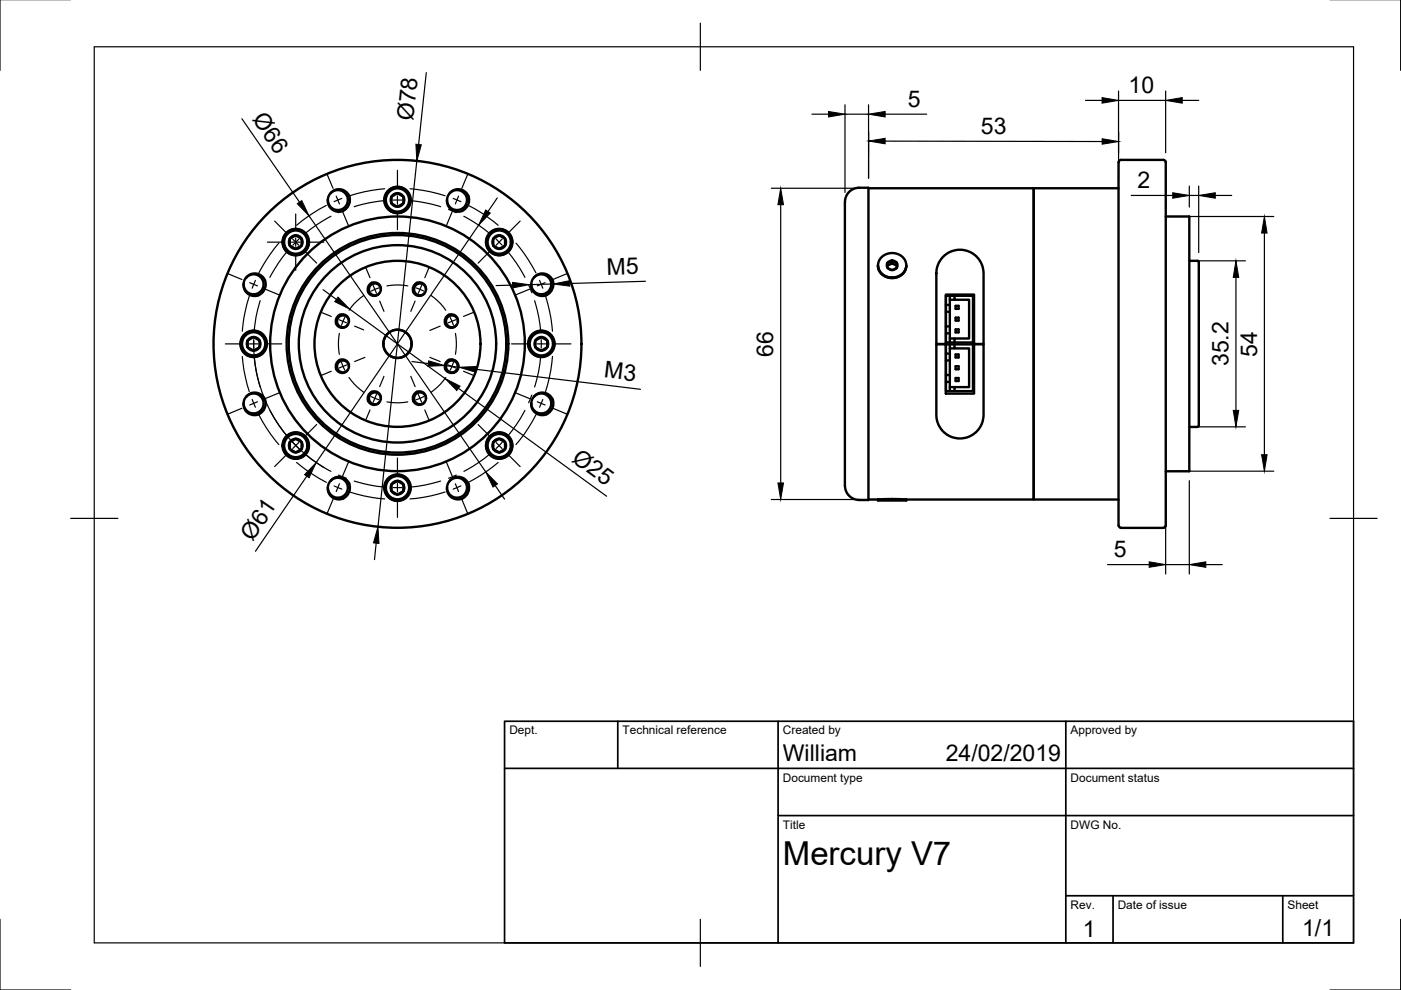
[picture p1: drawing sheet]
<svg xmlns="http://www.w3.org/2000/svg" width="297mm" height="210mm" viewBox="0 0 297 210" stroke-linecap="round" stroke-linejoin="round" font-family="sans-serif">
<!-- layer: Visible -->
<g fill="none" stroke="#000" stroke-width=".51">
<path d="M184.1 39.9h35.1v66h-27M237.2 34.4v77M237.2 39.9h-18v66h18M246.7 33.9h-9l-.5 .2v.3M246.7 33.9a1.2 1.2 0 0 1 .5 1.5v74.6a2.38 2.38 0 0 1-.3 1.8l-.2 .1M52.3 58.8a2.13 2.13 0 0 0-.7 1.5M52.3 58.8l.7-.6 .7-.2 1 .1 1.1 .7a2.37 2.37 0 0 1-1.2 3.9h-1.1l-1-.4-.6-.8-.3-1.2M52.3 58.8l.7-.5 .7-.1h.7l.5 .3 .9 1.1 .1 .9-.2 .7-.4 .6-.6 .4-1.3 .2-.8-.3-.5-.5-.3-.6-.2-.7M61.4 50.6v1.5M61.4 50.6l.8-.4a.66 .66 0 0 1 1.1 .1h.2a.8 .8 0 0 1 .4 1.2v.1a.73 .73 0 0 1-.7 .9 .68 .68 0 0 1-1.1-.1l-.7-.3M61.5 50.6a1.45 1.45 0 0 0 0 1.5M61.5 50.6a1.45 1.45 0 0 1 2.1-.4 1.45 1.45 0 0 1 0 2.2 1.45 1.45 0 0 1-2.1-.3"/>
<path d="M70.1 40.9a2.13 2.13 0 0 0-.6 1.5M70.1 40.9l.7-.5 .8-.3 1 .1 1 .7a2.37 2.37 0 0 1-1.2 3.9h-1.1l-.9-.4-.7-.8-.2-1.2M70.1 40.9l.7-.4 .5-.2 .9 .1 .6 .3 .8 1 .1 .9-.1 .7-.5 .6-.5 .4-1.3 .2-.8-.3-.5-.4-.4-.7-.1-.7M78.8 60a1.44 1.44 0 0 0-.9 1.3 1.44 1.44 0 0 0 .9 1.3 1.35 1.35 0 0 0 1.6-.3l-.8 .3-.8-.2-.5-.7v-.8l.5-.6 1-.2 .7 .5 .3 .8a1.39 1.39 0 0 0-2-1.4M83.1 41.6l.8-.4a.71 .71 0 0 1 1.1 .2 .66 .66 0 0 1 .5 1v.3a.89 .89 0 0 1-.8 .9 .9 .9 0 0 1-1.3-.2 .88 .88 0 0 1-.4-1.2zM88.4 60a1.39 1.39 0 0 1 1.9 1.4l-.2-.8-.8-.5-.9 .2-.5 .6-.1 .8 .5 .7 .9 .2 .7-.3a1.41 1.41 0 0 1-2.3-.4M88.4 60a1.53 1.53 0 0 0-.8 1.9M95.4 40.9l.8-.6 1.3-.2 1.2 .6 .6 .8M95.4 40.9l.4-.3 .8-.3h.7l.7 .3 .6 .6 .4 .7v.8l-.2 .5-.3 .6-.5 .4-.8 .3h-.6l-.8-.3-.5-.4-.4-.8-.1-.6M95.4 40.9a2.13 2.13 0 0 0-.6 1.5M99.3 41.5a2.39 2.39 0 0 1-2.3 3.4l-1-.3-.7-.5-.4-.8-.1-.9M104.6 50.6v1.5"/>
<path d="M104.6 50.6l.7-.4a.68 .68 0 0 1 1.2 .1h.1a.81 .81 0 0 1 .5 1.2v.1a.86 .86 0 0 1-.9 .9 .71 .71 0 0 1-1.1-.1l-.5-.3M104.6 50.6a1.45 1.45 0 0 0 0 1.5M104.6 50.6a1.45 1.45 0 0 1 2.2-.4 1.45 1.45 0 0 1 0 2.2 1.45 1.45 0 0 1-2.2-.3M113.3 58.8l.8-.6 1.3-.2 1 .4 .8 1M113.3 58.8l.6-.5 .7-.1h.8l.5 .3 .6 .5 .3 .7 .1 .9-.2 .5-.3 .5-.6 .5-.7 .3h-.7l-.7-.3-.5-.4-.5-.8-.1-.6M113.3 58.8a2.13 2.13 0 0 0-.7 1.5M117.2 59.4a2.39 2.39 0 0 1-2.4 3.4l-1-.3-.6-.6-.5-.7-.1-.9M180.3 40.5a4.6 4.6 0 0 1 3.8-.7v66.2a5.7 5.7 0 0 1-3.8-.7 4.6 4.6 0 0 1-1.2-3.7v-57.8a4.1 4.1 0 0 1 1.2-3.3zM186.1 56.3a3 3 0 0 0 3 2.6 3 3 0 0 0 3.1-2.6M186.1 56.4l.2 .8 .7 1 .9 .6 1 .2 1.2-.2 1.1-.5 .7-1 .3-.9M186.8 54.6a3.1 3.1 0 0 1 3.2-.8 3.1 3.1 0 0 1 2.2 2.4 3 3 0 0 1-3 2.6 3 3 0 0 1-3-2.6v-.6zM188.1 55.7l.5-.1a.61 .61 0 0 1 1 0 .47 .47 0 0 1 .6 .2 .47 .47 0 0 1-.1 .5v.1a.96 .96 0 0 1-1 .8l-.5-.2a.97 .97 0 0 1-.5-1.3z"/>
<path d="M188.1 56.3l1-.4 1 .4M188.3 55.5a1.07 1.07 0 0 1 1.7 0 1.07 1.07 0 0 1-.3 1.6 1.06 1.06 0 0 1-1.4-.2 1.06 1.06 0 0 1 0-1.4zM189.1 55.2v.7M199.9 54.5l.9-.8 1.1-.5 1.1-.2h1l1.2 .2 1 .5 .9 .7 .9 1.3 .4 1 .1 1.1v15.2h-2v-10.5h-6v10.5h-2v-15.3l.5-1.8zM247.2 45.9h5v54h-5M252.2 55.3h1.7M253.9 55.3l.3 .3v34.7l-.3 .2M52.5 72.2v1.4M52.5 72.2l.8-.5a.66 .66 0 0 1 1.1 .1l.1 .1a.8 .8 0 0 1 .5 1.2v.1a.71 .71 0 0 1-.7 .8l-.1 .1a.66 .66 0 0 1-1.1-.1l-.6-.4M52.5 72.2a1.45 1.45 0 0 0 0 1.4M52.5 72.2a1.45 1.45 0 0 1 2.2-.4 1.45 1.45 0 0 1 0 2.2 1.45 1.45 0 0 1-2.2-.4M71.2 68.6l.1 .1a1.41 1.41 0 0 0 2.3 .3"/>
<path d="M72.1 76.3a1.53 1.53 0 0 0-.8 1.9M72.1 76.3a1.4 1.4 0 0 1 1.9 1.4M74 77.7l-.4 .9M74 68.1l-.4 .9M74 77.7l-.3-.8-.6-.4-.9 .1-.7 .6v.9l.6 .7 .7 .2 .8-.4a1.42 1.42 0 0 1-2.4-.4M74 68.1a1.4 1.4 0 0 0-1.9-1.4 1.54 1.54 0 0 0-.8 1.9M74 68.1l-.3-.8-.7-.4-.8 .1-.6 .5-.1 1 .6 .7 .8 .2 .7-.4M80.8 61.3l-.4 .9M90.3 61.3l-.4 .9M94.4 68.6a1.4 1.4 0 0 0 2.3 .4M94.4 68.6a1.42 1.42 0 0 1 .3-1.6 1.42 1.42 0 0 1 1.7-.2 1.31 1.31 0 0 1 .7 1.3l-.3-.8-.7-.4-1 .2-.5 .7 .1 .9 .5 .5 .9 .2 .6-.4M95.1 76.3a1.4 1.4 0 0 1 2 1.4l-.3-.8-.8-.5-.9 .2-.5 .8 .1 .8 .5 .6 .7 .2 .8-.4a1.4 1.4 0 0 1-2.3-.4"/>
<path d="M95.2 76.3a1.53 1.53 0 0 0-.8 1.9M97.1 77.7l-.4 .9M97.1 68.1l-.4 .9M113.5 72.2v1.4M113.5 72.2l.8-.5a.66 .66 0 0 1 1.1 .1l.1 .1a.81 .81 0 0 1 .5 1.2v.1a.86 .86 0 0 1-.8 .9 .71 .71 0 0 1-1.1-.2l-.6-.3M113.5 72.2a1.45 1.45 0 0 0 0 1.4M113.5 72.2a1.45 1.45 0 0 1 2.2-.4 1.45 1.45 0 0 1 0 2.2 1.45 1.45 0 0 1-2.2-.4M198.5 73h2v10.5h6v-10.5h2v15.4l-.4 1.5-.8 1.3-1 .9-1.4 .7-1.8 .2-1-.2-1-.4-.9-.7-.7-.7-.8-1.6-.2-1.2zM200.6 62.7h5.7v9.9h-5.7zM200.6 73h5.7v9.9h-5.7zM200.6 64.7h.8M200.6 70.7h.8"/>
<path d="M200.6 69.2h.8M200.6 66.1h.8M200.6 75h.8M200.6 79.5h.8M200.6 76.4h.8M201.4 69.2v3.4M201.4 62.7v6.5M201.4 79.5v3.4M201.4 73v6.5M201.4 63.6h1M201.4 71.8h1M201.4 73.9h1"/>
<path d="M202.4 62.7v.9h3.1v8.2h-3.1v.8M202.4 73v.9h3.1v8.2h-3.1v.8M202.6 69.8h.6v.7h-.6zM202.6 67.3h.6v.7h-.6zM202.6 64.8h.6v.7h-.6zM202.6 75.2h.6v.6h-.6zM202.6 77.7h.6v.6h-.6zM51.6 85.5l.2 1.1 .7 .9 1.2 .5 1.2-.1M52.3 84a2.13 2.13 0 0 0-.7 1.5M56.2 84.7a2.55 2.55 0 0 1-1.3 3.1M56.2 84.7l-.7-1-1-.4-1.3 .1-.9 .6 1-.5 .7-.1 1 .4 .7 .8 .2 .7-.2 1.1-.6 .8-.9 .4h-1l-.7-.4-.7-1-.2-.7M61.4 93.8v1.4"/>
<path d="M61.4 93.8l.8-.5a.66 .66 0 0 1 1.1 .1l.2 .1a.88 .88 0 0 1 .4 1.2 .71 .71 0 0 1-.7 .9 .68 .68 0 0 1-1.1 0l-.7-.4M61.5 93.7a1.45 1.45 0 0 0 0 1.5M61.5 93.7a1.45 1.45 0 0 1 2.1-.3 1.45 1.45 0 0 1 0 2.2 1.45 1.45 0 0 1-2.1-.4M78.4 83.3l.4-.2a1.41 1.41 0 0 1 2 1.4l-.3-.8-.8-.5-.8 .1-.6 .7v.8l.6 .8 .8 .1 .7-.3a1.4 1.4 0 0 1-2.4-.4 1.61 1.61 0 0 1 .4-1.7zM80.8 84.5l-.4 .8M87.6 85v.1a1.4 1.4 0 0 0 2.3 .3M88.4 83.1a1.41 1.41 0 0 1 1.9 1.4l-.2-.8-.7-.5-.8 .1-.7 .6-.1 .9 .5 .7 .9 .2 .7-.3M88.4 83.1a1.53 1.53 0 0 0-.8 1.9M90.3 84.5l-.4 .8M104.6 93.8v1.4M104.6 93.8l.7-.5a.68 .68 0 0 1 1.2 .1l.2 .1a.88 .88 0 0 1 .4 1.2 .86 .86 0 0 1-.9 1 .71 .71 0 0 1-1.1-.2l-.5-.3M104.6 93.7a1.45 1.45 0 0 0 0 1.5"/>
<path d="M104.6 93.7a1.45 1.45 0 0 1 2.2-.3 1.45 1.45 0 0 1 0 2.2 1.45 1.45 0 0 1-2.2-.4M112.6 85.5l.2 1.1 .8 1 1.1 .4 1.1-.1M113.3 84a2.13 2.13 0 0 0-.7 1.5M117.2 84.7l-.7-.9-1.1-.5h-1.1l-1 .7 1-.5 .7-.1 .8 .3 .8 .7 .3 1.1-.2 .9-.6 .8-.9 .4h-.9l-.8-.3-.5-.6-.4-1.2M117.2 84.7a2.55 2.55 0 0 1-1.3 3.1M200.6 81h.8M201.4 82.1h1M202.6 80.2h.6v.6h-.6zM252.2 90.5h1.7M69.5 103.4l.2 1.1 .7 .9 1.2 .5 1.1-.2M70.1 101.9a2.13 2.13 0 0 0-.6 1.5M74 102.5a2.55 2.55 0 0 1-1.3 3.2"/>
<path d="M74 102.5l-.7-.9-1-.5-1.2 .1-.9 .6 .7-.4 1-.1 .8 .3 .7 .7 .3 .9-.1 1.1-.7 .8-.9 .4-1-.1-.7-.3-.6-.7-.2-1M83 102.7l.8-.5a.68 .68 0 0 1 1.1 .1l.2 .2a.88 .88 0 0 1 .4 1.2 .71 .71 0 0 1-.7 .8l-.1 .1a.71 .71 0 0 1-1.1-.1l-.1-.1a.66 .66 0 0 1-.5-1zM94.8 103.4l.1 1 .9 1.1 1 .4 1.2-.2M95.4 101.9a2.13 2.13 0 0 0-.6 1.5M99.3 102.5l-.7-.8-1-.6-1.2 .1-1 .6 1-.5h.7l.9 .3 .7 .7 .3 1-.2 .9-.5 .8-1 .5h-.8l-.8-.4-.6-.6-.3-1.1M99.3 102.5a2.55 2.55 0 0 1-1.3 3.2M184.1 105.9h2M186.1 105.9h6.1M186.1 105.9v.2h6.1v-.2M186.1 105.9l2.9-.1 3.2 .1M192.1 105.9h.1M237.2 111.4l.2 .4 .3 .1"/>
<path d="M237.7 111.9h9"/>
<circle cx="62.7" cy="51.3" r="2.47"/>
<circle cx="62.7" cy="51.3" r="2.74"/>
<circle cx="62.7" cy="51.3" r="2.8"/>
<circle cx="84.3" cy="42.4" r="2.47"/>
<circle cx="84.3" cy="42.4" r="1.45"/>
<circle cx="84.3" cy="42.4" r="2.74"/>
<circle cx="84.3" cy="42.4" r="2.8"/>
<circle cx="105.8" cy="51.3" r="2.47"/>
<circle cx="105.8" cy="51.3" r="2.74"/>
<circle cx="105.8" cy="51.3" r="2.8"/>
<circle cx="53.8" cy="72.9" r="2.47"/>
<circle cx="53.8" cy="72.9" r="2.74"/>
<circle cx="53.8" cy="72.9" r="2.8"/>
<circle cx="84.3" cy="72.9" r="39"/>
<circle cx="84.3" cy="72.9" r="27"/>
<circle cx="84.3" cy="72.9" r="23.5"/>
<circle cx="84.3" cy="72.9" r="23.1"/>
<circle cx="84.3" cy="72.9" r="17.6"/>
<circle cx="84.3" cy="72.9" r="20.9"/>
<circle cx="84.3" cy="72.9" r="3"/>
<circle cx="114.8" cy="72.9" r="2.47"/>
<circle cx="114.8" cy="72.9" r="2.74"/>
<circle cx="114.8" cy="72.9" r="2.8"/>
<circle cx="62.7" cy="94.5" r="2.47"/>
<circle cx="62.7" cy="94.5" r="2.74"/>
<circle cx="62.7" cy="94.5" r="2.8"/>
<circle cx="105.8" cy="94.5" r="2.47"/>
<circle cx="105.8" cy="94.5" r="2.74"/>
<circle cx="105.8" cy="94.5" r="2.8"/>
<circle cx="84.3" cy="103.4" r="2.47"/>
<circle cx="84.3" cy="103.4" r="1.45"/>
<circle cx="84.3" cy="103.4" r="2.74"/>
<circle cx="84.3" cy="103.4" r="2.8"/>
</g>
<circle cx="186.1" cy="105.9" r=".25" fill="#000"/>
<!-- layer: Border -->
<path d="M0 -.1v15M297 -.1v15M20 9.9h267v190h-267zM148.5 4.9v10M15 109.9h10M282 109.9h10M0 194.9v15h15M148.5 194.9v10M297 194.9v15h-15" fill="none" stroke="#000" stroke-width=".25"/>
<!-- layer: TitleBlock -->
<path d="M107 152.9h180v47h-180zM131 152.9v10M165 152.9v47M226 152.9v47M107 162.9h180M165 172.9h122M226 189.9h61M236 189.9v10M272 189.9v10" fill="none" stroke="#000" stroke-width=".36"/>
<!-- layer: Center Lines -->
<g fill="none" stroke="#000" stroke-width=".25">
<path d="M69.3 36.8l1.3 3.1M83.4 39.9h1.8M84.3 36.1v3.6M99.2 36.8l-1.3 3.1M48.2 58l3.1 1.3M52.9 59.9l1.7 .7M54.2 59.5l-.7 1.6M56.7 51.3h3.3M58.2 46.9l2.6 2.5M59.1 51.5l-2.6 3.6-1.6 2.7M60.9 53.3l-1.9 2.5-1.8 3M61.6 49l-1.3 1.2"/>
<path d="M61.8 51.3h1.8M62.1 50.7l1.2 1.3M62.7 45.4v3.3M62.7 50.5v1.7M62.7 54v3.3M63.4 50.7l-1.3 1.3M64.6 53.2l2.5 2.6M65.4 51.3h3.3M69.2 43.6l-2.7 1.5-3.6 2.7M70.2 45.9l-3.1 1.8-2.4 1.8M71.3 41.6l.7 1.6M72.5 42.1l-1.7 .7"/>
<path d="M72.6 44.9l1.4 3.1M73.4 44.4l-1.6 .7M77.5 56.7l.9 2.2M81.6 40l-4.4 .7-3.1 .8M81.6 42.5l-3.1 .5-3.4 .8M83.4 42.4h1.8M84.3 41.5v1.8M84.3 45.1v3.6M86.9 40l4.4 .7 3.1 .8M86.9 42.5l3.1 .5 3.4 .8M91 56.7l-.9 2.2M95.1 44.4l1.6 .7"/>
<path d="M95.9 44.9l-1.3 3.1M96.1 42.1l1.6 .7M97.2 41.6l-.7 1.6M98.3 45.9l3.1 1.8 2.4 1.8M99.3 43.6l2.8 1.5 3.5 2.7M103.9 53.2l-2.5 2.6M105.2 50.7l1.3 1.3M106.4 50.7l-1.2 1.3M107 49l1.2 1.2M107.6 53.3l1.9 2.5 1.8 3M109.4 51.6l1.8 2.2 2.4 4M110.3 46.9l-2.6 2.5"/>
<path d="M114.4 59.5l.7 1.6M115.6 59.9l-1.7 .7M120.3 58l-3.1 1.3M47.8 72.9h3.3M51.3 72v1.8M51.4 75.6l.3 2.8 1.2 4.6M52.9 62.8l-1.2 4.6-.3 2.8M52.9 72.9h1.8M53.8 72v1.8M53.9 75.6a29.5 29.5 0 0 0 1.3 6.5M55.2 63.7l-.2 .4a29.6 29.6 0 0 0-1.1 6.1M56.2 61.3l3.2 1.3"/>
<path d="M56.4 60.4l-.6 1.7M56.4 72.9h3.3M68.3 66.3l1.9 .8M70.2 78.7l-2.1 .9M71.9 67.8l1.6 .7M71.9 70.7l-.1 1.8 .1 2.6M72.4 76.8l.7 1.7M73.1 67.3l-.7 1.7M73.5 77.4l-1.6 .6M75.2 69.1l1.9 .8M77.1 62.6l-2 1.8-1.1 1.4M77.4 75.8l-2.2 .9"/>
<path d="M79.1 60.5l.7 1.7M80.3 61l-1.6 .7M80.5 63.8l.9 2.2M81.4 79.8l-.9 2.2M82 60.6l1.8-.2 2.7 .2M87.1 79.8l.9 2.2M88 63.8l-.9 2.2M88.2 61l1.7 .7M89.4 60.5l-.7 1.7M91.1 75.8l2.2 .9M91.4 62.6l2 1.8 1.1 1.4M93.3 69.1l-2.2 1"/>
<path d="M95 77.4l1.6 .6M95.5 67.3l.6 1.7M96.1 76.8l-.6 1.7M96.6 70.7l.2 1.8-.2 2.6M96.6 67.8l-1.6 .7M98.3 78.7l2.2 .9M100.5 66.2l-2.2 .9M108.5 72.9h3.6M112.1 60.4l.7 1.7M112.3 61.3l-3.2 1.3M113.3 63.7l.2 .4a29.6 29.6 0 0 1 1.1 6.1M113.9 72.9h1.8"/>
<path d="M114.6 75.6a29.5 29.5 0 0 1-1.3 6.5M114.8 72v1.8M115.7 62.8l1.1 4.6 .3 2.8M117.1 75.6l-.3 2.8-1.1 4.6M117.2 72v1.8M117.4 72.9h3.7M51.3 86.6l-3.1 1.3M53.5 84.7l.7 1.6M54.6 85.2l-1.7 .7M54.9 88l1.6 2.7 2.6 3.6M55.8 83.7l.7 1.7M57.2 87l1.8 3 1.9 2.5"/>
<path d="M59.4 83.2l-3.2 1.3M60.3 95.6l1.3 1.3M60.8 96.4l-2.6 2.5M62.1 93.8l1.3 1.3M62.9 98.1l2.3 1.7 4 2.5M63.3 93.8l-1.2 1.3M64.7 96.3l2.4 1.8 3.1 1.8M67.1 90l-2.5 2.6M74 97.8l-1.4 3.1M74 80l1.1 1.4 2 1.8M78.4 86.9l-.9 2.2M78.7 84.1l1.6 .7"/>
<path d="M79.8 83.6l-.7 1.7M82 85.2l1.8 .2 2.7-.2M84.3 97.1v3.6M88.7 83.6l.7 1.7M89.9 84.1l-1.7 .7M90.1 86.9l.9 2.2M94.5 80l-1.1 1.4-2 1.8M94.6 97.8l1.3 3.1M101.4 90l2.5 2.6M103.8 96.3l-2.4 1.8-3 1.8M105.2 93.8l1.2 1.3M105.6 98.1l-3.5 2.6-2.8 1.6"/>
<path d="M106.5 93.8l-1.3 1.3M107.7 96.4l2.6 2.5M108.2 95.6l-1.2 1.3M109.1 83.2l3.2 1.3M111.3 87l-1.8 3-1.9 2.5M112.8 83.7l-.7 1.7M113.6 88l-2.4 4-1.8 2.3M113.9 85.2l1.7 .7M115.1 84.7l-.7 1.6M117.2 86.6l3.1 1.3M70.6 105.9l-1.3 3.1M70.8 103l1.7 .7"/>
<path d="M71.8 100.7l1.6 .7M72 102.6l-.7 1.6M74.1 104.3l3.1 .8 4.4 .7M75.1 102l.4 .1a29.6 29.6 0 0 0 6.1 1.2M83.4 105.9h1.8M83.4 103.4h1.8M84.3 102.5v1.8M84.3 106.1v3.6M93.4 102l-.4 .1a29.6 29.6 0 0 1-6.1 1.2M94.4 104.3l-3.1 .8-4.4 .7M96.5 102.6l.7 1.6M96.8 100.7l-1.7 .7"/>
<path d="M97.7 103l-1.6 .7M97.9 105.9l1.3 3.1"/>
</g>
<!-- layer: Dimensions -->
<g fill="none" stroke="#000" stroke-width=".25">
<path d="M90.4 15.4l-1.6 15.2M237.2 19.3v18.6M247.1 19.3v13.1M51.3 25.2l12.2 17.7M88.4 34.1l-8.3 77.6M163.5 39.9h18.7M172.1 24.2h3.6M179.2 22.2v18.6M179.2 24.2h4.9M184.1 22.2v15.6M187.7 29.9l46 .1M187.7 24.2h8.8"/>
<path d="M230.1 21.3h3.6M237.2 21.3h9.9M250.7 21.3h3.4M252.2 39.4v4.5M254.1 39.4v14.2M65.5 45.8l37.5 54.3M101.5 47.7l-34.5 50.4M105.4 42l-1.9 2.8M136.8 59.6l-16 .5M165.5 43.4v59M239.8 41.4h8.8M249.2 45.9h20.9"/>
<path d="M252.2 41.4h1.9M254.1 55.3h10M257.7 41.4h3.5M262 58.8v28.2M268.1 49.4v47M53.8 72.2a30.5 30.5 0 0 0 14.9 26.9M68.5 61.4l2.8 2.1M74.1 65.5l20.3 14.8M87.3 76.7l3.5 .4M94.3 77.5l3 .4M95.1 76.3a1.53 1.53 0 0 1 2.2 .9 1.53 1.53 0 0 1-1.3 2M100.8 78.3l35 4.2"/>
<path d="M108.7 60.4l-3.5 .2M117.3 60.2l-5.1 .2M97.2 82.3l31.4 22.9M249.2 99.9h20.9M254.1 90.5h10M65 101l-10.8 15.9M79.8 115.2l-.4 3.5M105 102.9l2 2.9M163.5 105.9h26.7M234.8 119.7h8.8M247.1 101.9v19.8M247.1 119.7h5.1"/>
<path d="M252.2 101.9v19.8M255.7 119.7h3.4"/>
</g>
<g fill="#000" stroke="#000" stroke-width=".21">
<path d="M88.2 30.6l1.1 .1-.9 3.4zM175.7 23.6l3.5 .6-3.5 .6zM184.2 29.9l3.5-.6v1.2zM184.1 24.2l3.6-.6v1.2zM233.7 20.7l3.5 .6-3.5 .6zM233.7 29.4l3.5 .6-3.5 .6zM247.1 21.3l3.6-.6v1.2zM63 43.2l1-.7 1.5 3.3zM103 44.5l.9 .7-2.4 2.5zM108.7 59.9l3.5 .5-3.5 .6zM117.3 60.2l3.5-.7v1.2zM165.5 39.9l.6 3.5h-1.2z"/>
<path d="M248.6 40.9l3.6 .5-3.6 .6zM254.1 41.4l3.6-.5v1.1zM262 55.3l.6 3.5h-1.1zM268.1 45.9l.5 3.5h-1.1zM71.7 63l2.4 2.5-3.1-1.5zM90.9 76.5l3.4 1-3.6 .2zM97.3 77.9l3.6-.2-.2 1.2zM94.4 80.3l3.1 1.6-.7 .9zM261.5 87h1.1l-.6 3.5zM267.5 96.4h1.1l-.5 3.5zM67 98.1l-1.5 3.2-.9-.7zM80.1 111.7l.2 3.5-1.1-.1z"/>
<path d="M103 100.1l2.5 2.5-1 .7zM164.9 102.4h1.2l-.6 3.5zM243.6 119.1l3.5 .6-3.5 .6zM252.2 119.7l3.5-.6v1.2z"/>
</g>
<text font-size="7" x="166" y="183.4">Mercury V7</text>
<g font-size="4.9">
<text x="192.4" y="22.7">5</text>
<text x="239.3" y="19.7">10</text>
<text x="53.4" y="25.3" transform="rotate(55 53.4 25.3)">Ø66</text>
<text x="87.6" y="25.7" transform="rotate(-84 87.6 25.7)">Ø78</text>
<text x="208" y="28.4">53</text>
<text x="241.2" y="39.9">2</text>
<text x="128.7" y="58.3" transform="rotate(-2 128.7 58.3)">M5</text>
<text x="164" y="75.6" transform="rotate(-90 164 75.6)">66</text>
<text x="260.5" y="77.6" transform="rotate(-90 260.5 77.6)">35.2</text>
<text x="266.5" y="75.6" transform="rotate(-90 266.5 75.6)">54</text>
<text x="128" y="80" transform="rotate(7 128 80)">M3</text>
<text x="121.1" y="97.7" transform="rotate(36 121.1 97.7)">Ø25</text>
<text x="53.6" y="114.9" transform="rotate(-56 53.6 114.9)">Ø61</text>
<text x="236.1" y="118.1">5</text>
<text x="166" y="161.4">William</text>
<text x="200.5" y="161.4">24/02/2019</text>
<text x="229.6" y="198.6">1</text>
<text x="276.1" y="198.6">1/1</text>
</g>
<g font-size="2.5">
<text x="108" y="155.7">Dept.</text>
<text x="132" y="155.7">Technical reference</text>
<text x="166" y="155.7">Created by</text>
<text x="227" y="155.7">Approved by</text>
<text x="166" y="165.7">Document type</text>
<text x="227" y="165.7">Document status</text>
<text x="166" y="175.7">Title</text>
<text x="227" y="175.7">DWG No.</text>
<text x="227" y="192.7">Rev.</text>
<text x="237" y="192.7">Date of issue</text>
<text x="273" y="192.7">Sheet</text>
</g>
</svg>
